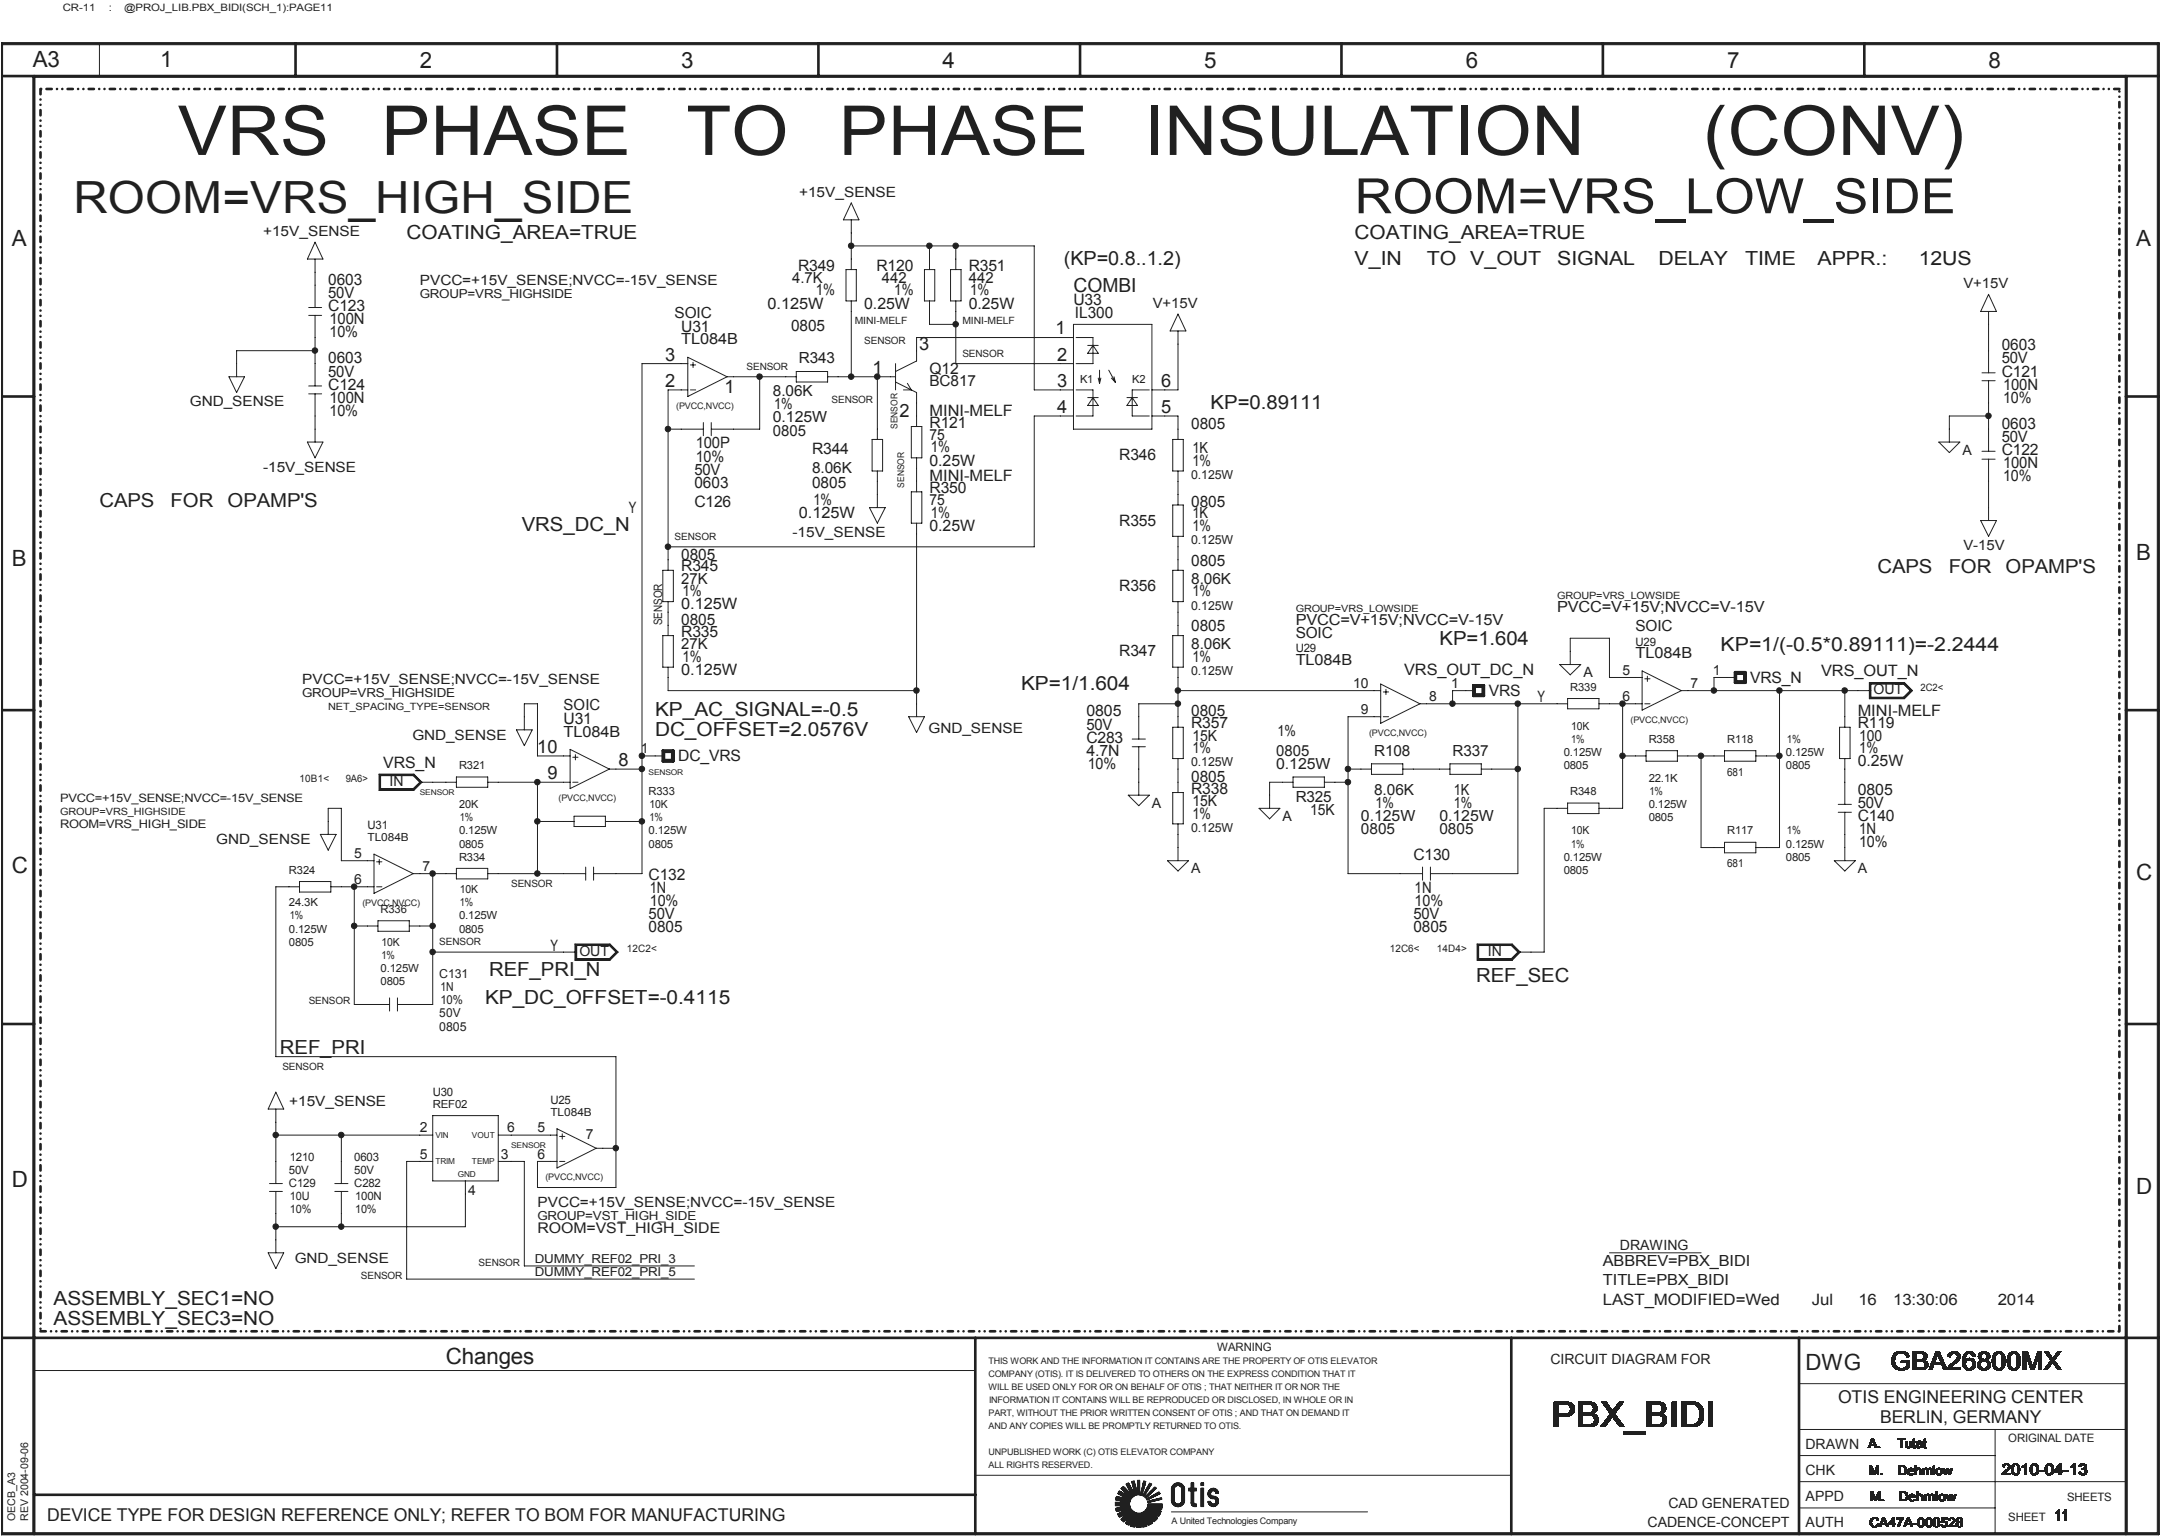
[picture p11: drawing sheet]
<svg xmlns="http://www.w3.org/2000/svg" width="297mm" height="210mm" viewBox="0 0 297 210" stroke-linecap="round" stroke-linejoin="round" font-family="sans-serif">
<g fill="none" stroke="#231f20" stroke-width=".36">
<path d="M.2 5.9h294.5v203.5h-294.5zM.2 10.4h294.5M4.7 10.4v199M40.3 5.9v4.5M76 5.9v4.5M111.7 5.9v4.5M147.4 5.9v4.5M183.1 5.9v4.5M218.8 5.9v4.5M254.5 5.9v4.5M290.2 10.4v199M.2 54.1h4.5"/>
<path d="M290.2 54.1h4.5M.2 96.9h4.5M201.1 93.5h1.5v1.5h-1.5zM201.2 93.6h1.3v1.3h-1.3zM201.2 93.7h1.3v1.2h-1.3zM201.3 94.8v-1.1h1.1v1.1M236.8 91.7h1.4v1.5h-1.4zM236.9 91.8h1.3v1.3h-1.3zM236.9 91.9h1.3v1.2h-1.3zM237 91.9h1.1v1.1h-1.1zM238.2 91.8h-1.3v1.3M290.2 96.9h4.5"/>
<path d="M90.5 102.5h1.4v1.4h-1.4zM90.6 103.8v-1.2h1.2v1.2M90.6 102.6v1.1h1.2v-1.1M91.9 102.5h-1.3v1.3h1.3M.2 139.8h4.5M290.2 139.8h4.5M.2 182.6h294.5M133.1 182.6v26.8M206.3 182.6v26.8M245.6 182.6v26.8M4.7 204h128.4"/>
</g>
<g fill="none" stroke="#231f20" stroke-width=".14">
<path d="M.4 6.1h294.1v203.1h-294.1zM13.6 5.9v4.5M43 33.1l1.1 2.3h-2.1zM43 35.4v6.6M115.5 36.8h1.4v4.3h-1.4zM116.2 33.6h25v19.6h5.3M116.2 27.7l1.1 2.3h-2.2zM116.2 30v6.8M126.2 36.8h1.4v4.3h-1.4zM126.9 33.6v3.2M129.8 36.8h1.4v4.3h-1.4zM130.5 33.6v3.2"/>
<path d="M31.3 51.4h2.1l-1.1 2.2zM42.1 43h1.8M42.1 42h1.8M42.1 53.8h1.8M42.1 52.7h1.8M43 43v9.7M43 53.8v6.5M43 47.9h-10.7v3.5M91.2 58.6h4.8M93.9 49.6h-6.3v69.6h-6.6M93.9 53.2h-2.7v24.6M93.9 48.8l5.3 2.6-5.3 2.7z"/>
<path d="M94.2 53.2h.8M94.2 49.8h.8M94.6 49.4v.8M96 57.7v1.8M97.1 57.7v1.8M99.2 51.4h9.5M103.7 51.4v7.2h-6.6M108.7 50.7h4.3v1.4h-4.3zM113 51.4h9.2M116.2 41.1v10.3M119 60h1.5v4.3h-1.5zM119.8 51.4v8.6"/>
<path d="M122.2 52.1l2.9 1.5v4.6M122.2 49.6v3.6M123.9 52.3l.5 .9h-1.1M124.4 58.2h1.4v4.3h-1.4zM126.9 41.1v3.2h3.6M130.5 41.1v8.5h16M146.5 46.1h-21.4v3.2l-2.9 1.4M146.5 44.3h10.7v14.3h-10.7zM146.5 56.8h-5.3v17.8h-50M146.9 46.1h2.3v3.5h-2.3M146.9 53.2h2.3v3.6h-2.3M148.5 47.1h1.4"/>
<path d="M148.5 54.3h1.4M149.2 47.1l.7 1.1h-1.4zM149.2 54.3l.7 1h-1.4zM149.9 51.6l.2 .7M150.1 50.5v1.8M150.3 51.6l-.2 .7M151.4 50.5l.8 1.7M151.7 51.6l.5 .6M152.1 51.4l.1 .8M153.8 54.3h1.5M154.6 54.3l.7 1h-1.5zM156.9 53.2h-2.3v3.6h2.3"/>
<path d="M157.2 56.8h3.6v3.2M160.1 60h1.4v4.3h-1.4zM160.8 45.2v8h-3.6M160.8 42.9l1.1 2.3h-2.2zM270.6 52h1.7M270.6 50.9h1.7M271.5 42.5v8.4M271.5 52v9.6M271.5 56.8h-5.4v3.5M271.5 40.2l1 2.3h-2.1zM42 60.3h2.1l-1.1 2.2zM90.5 77.8h1.4v4.3h-1.4z"/>
<path d="M118.7 69.3h2.1l-1 2.1zM119.8 64.3v5M124.4 67.1h1.4v4.3h-1.4zM125.1 62.5v4.6M125.1 71.4v26.4M160.1 68.9h1.4v4.3h-1.4zM160.1 77.8h1.4v4.3h-1.4zM160.8 64.3v4.6M160.8 73.2v4.6M264.7 60.3h2.8l-1.4 1.5zM270.4 71h2.1l-1 2.2zM270.6 62.7h1.7"/>
<path d="M270.6 61.6h1.7M271.5 62.7v8.3M70.5 99.6h2.2l-1.1 2.2zM71.6 99.6v-3.5h1.8v7.1h4.4M90.5 86.7h1.4v4.4h-1.4zM91.2 91.1v3.2h33.9M91.2 82.1v4.6M124 97.8h2.2l-1.1 2.2zM160.1 86.7h1.4v4.4h-1.4zM160.1 99.3h1.4v4.2h-1.4zM160.8 94.3h27.7M160.8 82.1v4.6"/>
<path d="M160.8 91.1v8.2M160.8 96.1h-5.3v4.8M188.5 97.8h-4.5v21.4h10.2M188.5 93.4l5.3 2.7-5.3 2.6zM188.8 97.8h.8M188.8 94.4h.8M189.2 94.1v.7M193.8 96.1h20.2M201.1 94.3h-2.8v1.8M207.2 96.1v23.1h-11.9M212.9 90.7h2.9l-1.5 1.4zM214 95.3h4.3v1.4h-4.3z"/>
<path d="M214.3 90.7v-3.6h5.4v5.4h4.5M218.3 96.1h5.9M221.5 96.1v14.2h-3.2M224.2 91.6l5.3 2.7-5.3 2.6zM224.5 96.1h.7M224.5 92.6h.7M224.9 92.3v.7M229.5 94.3h25.9M236.8 92.5h-2.8v1.8M242.9 94.3v21.4h-3.2M251.1 99.3h1.4v4.2h-1.4zM251.8 94.3v5"/>
<path d="M255.2 93.1h4.8l1.1 1.2-1.1 1.1h-4.8zM255.2 93.2h4.7l1.1 1.1-1.1 1h-4.7zM255.3 93.3h4.6l1 1-1 .9h-4.6zM255.4 93.4h4.4l.9 .9-.9 .9h-4.4zM43.7 113.9h2.2l-1.1 2.1zM44.8 113.9v-3.6h1.8v7.2h4.5M51.1 116.6l5.3 2.6-5.3 2.7zM51.4 117.6h.7M51.7 105.7h4.8l1.1 1.1-1.1 1.1h-4.8zM51.8 117.3v.7M51.8 105.7h4.7l1 1.1-1 1h-4.7zM51.9 105.8h4.5l1 1-1 .9h-4.5z"/>
<path d="M52 105.9h4.4l.9 .9-.9 .8h-4.4zM56.4 119.2h5.9M57.3 106.8h5M59.1 119.2v17.9h-4.8M62.3 118.5h4.3v1.5h-4.3zM62.3 106h4.3v1.4h-4.3zM66.6 119.2h13.4M66.6 106.8h11.2M73.4 112.1h5M73.4 106.8v12.4M77.8 102.3l5.4 2.7-5.4 2.6zM78.2 106.8h.7"/>
<path d="M78.2 103.3h.7M78.4 111.4h4.2v1.4h-4.2zM78.5 103v.7M80 118.3v1.8M81 118.3v1.8M82.6 112.1h5M83.2 105h4.4M87.6 103.2h2.9M154 108.5h2.9l-1.4 1.5zM154.6 101.9h1.7M154.6 100.9h1.7M155.5 101.9v6.6"/>
<path d="M159.4 117.5h2.8l-1.4 1.4zM160.1 108.2h1.4v4.2h-1.4zM160.8 103.5v4.7M160.8 112.4v5.1M171.9 110.3h2.8l-1.4 1.5zM176.5 106.8h-3.2v3.5M176.5 106h4.3v1.4h-4.3zM180.8 106.8h3.2M184 105h3.2M187.2 104.2h4.3v1.5h-4.3zM191.5 105h6.4M194.2 118.3v1.8"/>
<path d="M195.3 118.3v1.8M197.9 104.2h4.3v1.5h-4.3zM202.2 105h5M214 110.3h-3.2v19.6h-3.6M214 109.6h4.3v1.4h-4.3zM221.5 103.2h3.2M224.7 102.5h4.3v1.4h-4.3zM229 103.2h6.4M232.2 103.2v12.5h3.2M235.4 102.5h4.3v1.4h-4.3zM235.4 115h4.3v1.4h-4.3zM239.7 103.2h3.2"/>
<path d="M250.4 117.5h2.9l-1.5 1.4zM250.9 110.9h1.8M250.9 109.8h1.8M251.8 103.5v6.3M251.8 110.9v6.6M40.9 121h-3.2v23.2h46.4v17.9h-10.7v-3.6h2.6M40.9 120.3h4.3v1.4h-4.3zM45.2 121h5.9M48.4 126.4h3.2M48.4 121v16.1h4.8M51.4 121h.7M51.6 125.7h4.3v1.4h-4.3z"/>
<path d="M53.2 136.2v1.8M54.3 136.2v1.8M55.9 126.4h3.2M59.1 129.9h19.6M78.5 128.8h4.8l1.1 1.1-1.1 1.1h-4.8zM78.6 128.9h4.6l1.1 1-1.1 1.1h-4.6zM78.6 129h4.6l1 .9-1 1h-4.6zM78.7 129h4.5l.9 .9-.9 .9h-4.5zM201.6 128.8h4.8l1.1 1.1-1.1 1.1h-4.8zM201.7 128.9h4.7l1 1-1 1.1h-4.7zM201.8 129h4.6l.9 .9-.9 1h-4.6zM201.8 129h4.5l.9 .9-.9 .9h-4.5z"/>
<path d="M37.7 149.1l1 2.3h-2.1zM37.7 151.4v10.1M37.7 154.9h21.4M46.6 154.9v6.6M59.1 158.5h-3.6v16.1h39.3M59.1 152.3h8.9v8.9h-8.9zM68 158.5h3.6v14.3h23.2M68 154.9h8M76 154.1l5.4 2.6-5.4 2.7zM76.4 158.5h.7M76.4 155.1h.7M76.7 154.7v.8"/>
<path d="M81.4 156.7h2.7M36.6 171h2.1l-1 2.1zM36.8 162.6h1.8M36.8 161.5h1.8M37.7 162.6v8.4M45.7 162.6h1.8M45.7 161.5h1.8M46.6 162.6v4.8M63.5 161.2v6.2h-25.8M219.7 171h12.5M4.7 187h128.4M245.6 195.1h44.6"/>
<path d="M245.6 188.8h44.6M245.6 198.7h26.7M272.3 195.1v14.3M4.5 209.4v-198.8h285.9v198.8M133.1 201.3h73.2M152.2 205.5h2M152.2 205.1h2M152.2 205h2.1M152.2 205.5h2.1M152.2 205.2h2M152.2 205.3h2M152.2 205.4h2"/>
<path d="M152.3 204.7h2M152.3 204.6h2.1M152.3 204.5h1.4M152.3 206h2.1M152.3 205.9h2.1M152.3 204.4h.9M152.3 204.5h1.1M152.3 204.4h.8M152.3 206h2.2M152.3 206.1h1.1M152.3 204.5h1.2M152.3 206.1h.9"/>
<path d="M152.4 204.3l.6 .1M152.4 204.3h.3M152.4 206.2h.3M152.4 206.2h.7M152.4 206.2h.5M152.4 204.2h.1M152.4 205.8h1.9M152.5 204.7h1.8M152.5 203.8l1.5 .8-1.6-.4M152.6 203.8h.8M152.6 206.2h-.2l1.3-.2-1.2 .6h1.1M152.6 206.7h.8"/>
<path d="M152.6 205.8h1.7M152.6 206.7h.9M152.6 203.7h.6M152.6 203.8h.7M152.6 204.8h1.7M152.6 206.6h1M152.7 203.7h.5M152.7 203.6h.4M152.7 203.9h.8M152.7 206.9h.5M152.7 206.8h.5M152.7 206.9h.4"/>
<path d="M152.7 203.6h.3M152.7 206.6h1M152.7 203.6h.2M152.7 207h.3M152.8 203.5h.1M152.8 203.9h.8M152.8 207h.1M152.8 207.1h.1M152.8 207.1l1-.6-.8 .9h.7M152.8 204.8h1.5M152.8 204h.9M152.8 205.7h1.5"/>
<path d="M152.9 206.5h2.3M152.9 204h.8M153 204h.8M153 204.8h1.3M153 206.4h2M153 205.7h1.3M153 204.1h.9M153 206.4h1.9M153.1 207.4h.6M153.1 203.2h.6M153.1 207.3h.7M153.1 206.4h1.8"/>
<path d="M153.1 203.1h.5M153.1 203h.4M153.1 206.3h1.7M153.1 207.5h.5M153.1 203.3h.6M153.1 204.9h1.2M153.1 205.7h1.2M153.2 203h.3M153.2 204.2h.8M153.2 203.3h.6M153.2 203h.2M153.2 206.3h1.5"/>
<path d="M153.2 207.2h.8M153.2 207.5h.4M153.2 202.9h.2M153.2 204.2h.9M153.2 207.6h.3M153.2 207.1h.8M153.3 205.6h1M153.3 204.2h.8M153.3 202.9h.1M153.3 207.6h.2M153.3 203.4h.5M153.3 207.1h4.6"/>
<path d="M153.3 207.1h.7M153.3 203.4h.6M153.3 207.7h.1M153.3 206.2h1.4M153.3 204.9h1M153.4 203.4h.5M153.4 207.7h.1M153.4 204.2h1.3M153.4 207h4.4M153.4 205.6h.9M153.4 203.5h.6M153.4 204.3h1.3"/>
<path d="M153.4 206.8h-.8M153.4 207.7l.7-.6-.5 .8M153.4 206.2h1.2M153.4 206.9h4.4M153.4 203.6h.6M153.4 206.9h4.3M153.4 204.3h1.2M153.5 203.6h.6M153.5 206.9h4.2M153.5 204.9h.8M153.5 205.5h.8M153.5 206.8h4.2"/>
<path d="M153.5 206.1h1M153.6 203.6h.6M153.6 203.7h.6M153.6 204.4h1M153.6 206.1h.9M153.6 203.1h-.6l1.3 1.2-1.5-.8M153.6 203.7h.7M153.6 206.7h4.7M153.6 205h.7M153.7 204.4h.8M153.7 203.8h.6M153.7 205.5l-1.4 .4h2"/>
<path d="M153.7 207.9h.6M153.7 206.7h4.7M153.7 204.5h.8M153.7 206.6h4.7M153.7 207.8h.6M153.7 202.5l.9 1.6-1.2-1.2M153.7 202.5h.4M153.7 208h.5M153.7 202.6h.4M153.7 202.6h.5M153.8 203.9h.6M153.8 207.7h.6"/>
<path d="M153.8 202.7h.4M153.8 204.5h.7M153.8 202.5h.3M153.8 207.6h.7M153.8 208h.4M153.8 202.7h.5M153.8 207.5h3.4M153.8 208h.3M153.8 202.8h.5M153.8 204.5h.6M153.8 207.5h.7M153.9 203.9h.6"/>
<path d="M153.9 202.9h.4M153.9 202.8h.4M153.9 207.4h3.2M153.9 202.5h.2M153.9 208.1h.2M153.9 207.2l-.8 .1M153.9 204h2M154 203h.3M154 202.9h.3M154 204h1.9M154 207.4h3.1M154 207.3h3.1"/>
<path d="M154 202.4h.1M154 203h.4M154 208.1h.1M154 204h1.2M154 207.3h3M154 204.1h1M154 203.1h.5M154 203.1h.4M154.1 208.2l.5-.8-.3 .9M154.1 207.1h3.9M154.1 204.2h.8M154.1 203.2h.4"/>
<path d="M154.1 204.2h.7M154.1 203.3h.5M154.1 203.3h.4M154.2 204.2h.5M154.2 203.4h.4M154.2 203.3h.4M154.3 203.4h.3M154.3 203.5h.3M154.3 203.6h.4M154.3 203.5h.4M154.3 204.7h-2l1.5 .3M154.3 208.3h.6"/>
<path d="M154.4 208.2h.5M154.4 203.7h.4M154.4 207.7h-.7M154.4 208.3h.5M154.4 203.8h.4M154.4 208.1h.6M154.4 208h.6M154.5 203.8h.4M154.5 207.9h.5M154.5 208h.5M154.5 203.9h1.1M154.5 207.8h.6"/>
<path d="M154.5 207.9h.6M154.5 208.3h.4M154.5 207.7h1.9M154.5 207.7h2.8M154.5 202.2h.4M154.5 202.3h.4M154.6 202.5h.3M154.6 202.4h.3M154.6 207.6h2.6M154.6 207.5h2.6M154.6 202.6h.3M154.6 202.6l.3 .1"/>
<path d="M154.6 208.4h.3M154.6 202.7h.3M154.6 202.7h.4M154.7 202.9h.3M154.7 202.8h.3M154.7 203h.3M154.7 203h.4M154.7 203.1h.4M154.7 203.2h.4M154.8 208.4h.1M154.8 203.3h.3M154.8 203.2h.3"/>
<path d="M154.8 202.2h-.3l.4 1.8-.9-1.6M154.8 203.4h.3M154.8 203.5h.4M154.9 203.6h.3M154.9 203.5h.3M154.9 203.7h.3M154.9 203.8h.7M154.9 208.4l.2-.8v.9l.6-.1v-.7l.3 .7M155.1 208.2h.6M155.1 208.1h.6M155.1 208.4h.6M155.1 207.8h.6"/>
<path d="M155.1 207.9h.6M155.1 208h.6M155.1 207.8h1.3M155.1 208.3h.6M155.3 202.5h.3M155.3 202.4h.3M155.3 203.6h.3M155.3 203h.3M155.3 202v1.9l-.5-1.8M155.3 202.1h.3M155.3 203.1h.3M155.3 203.7h.3"/>
<path d="M155.3 202.2h.3M155.3 202.9h.3M155.3 203.5h.3M155.3 203.4h.3M155.3 203.3h.3M155.3 203.2h.3M155.3 202.3h.3M155.3 202.6h.3M155.3 202.7h.3M155.3 202.8h.3M155.3 202h.3v2M155.6 204h.3"/>
<path d="M155.7 203.9h.2M155.7 203.9h.3M155.7 203.8h.3M155.7 203.7h.3M155.8 203.6h.2M155.8 206.5h2.6M155.8 203.5h.2M155.8 203.4h.2M155.8 207.8h.6M155.8 207.9h.6M155.8 203.3h.3M155.8 208h.7"/>
<path d="M155.8 203.4h.3M155.9 208.1h.6M155.9 203.2h.2M155.9 208h.6M155.9 206.4h2.5M155.9 203h.3M155.9 208.2h.6M155.9 203.1h.3M156 202.9h.2M156 208.2h.5M156 208.3h.6M156 202.8h.2"/>
<path d="M156 206.4h2.4M156 208.4h.3M156 208.3h.5M156 208.3h.4M156 202.7h.3M156 202.5h.3M156 203.6h-.2M156 204.2h.2M156 208.4h.1M156 202.6h.3M156 204h.3M156 202.4h.3"/>
<path d="M156 202.4h.4M156.1 203.9h.2M156.1 204.2h.1M156.1 202.2h.3M156.1 206.3h2.4M156.1 202.3h.3M156.1 203.9h.3M156.2 202.1l-.5 1.9M156.2 203.1h-.3M156.2 203.8h.2M156.2 203.7h.3M156.3 203.6h.2"/>
<path d="M156.3 206.2h2.1M156.3 203.6h.3M156.3 204.3h.3M156.3 202.6l-.3 .1M156.3 206.2h2M156.3 203.5h.3M156.3 204.2h.3M156.3 206.2h1.9M156.4 204.2h.3M156.4 203.4h.2M156.4 203.4h.3M156.4 204.4h.1"/>
<path d="M156.4 206.1h1.7M156.4 206.1h1.8M156.4 207.7h-1.9M156.4 202.2l-.5 1.9M156.4 207.7h.8M156.4 203.3h.3M156.5 207.7h.8M156.5 203.3h.3M156.5 203.2h.3M156.5 206h2.1M156.5 207.8h.8M156.5 205.9h2.1"/>
<path d="M156.6 204.7h.1M156.6 203.6h-.3M156.6 204h.3M156.6 205.9h2M156.6 205.8h2M156.6 203h.3M156.6 203.1h.3M156.6 207.9h.7M156.6 204.5h.3M156.6 205.7h2M156.6 207.9h.6M156.7 205.5h1.9"/>
<path d="M156.7 205.6h1.9M156.7 202.9h.2M156.7 203.9h.2M156.7 202.9h.3M156.7 205h.3M156.7 208h.5M156.7 205h.4M156.7 204.9h.6M156.7 204.5h.3M156.7 205.7h1.9M156.7 205.5h2M156.7 204.5h.4"/>
<path d="M156.7 203.9h.3M156.7 208h.4M156.7 202.8h.3M156.7 205.3h2M156.7 205.4h2M156.7 203.9h.4M156.7 208.1h.3M156.8 208.2h.1M156.8 204.4h.4M156.8 203.8h.3M156.8 208.1h.1M156.8 202.7h.3"/>
<path d="M156.8 204.1h-.3M156.8 208.2l-.4-.6 .2 .7M156.8 204.9h.7M156.9 203.1h-.4M156.9 203.8h.3M156.9 204.4h.3M156.9 202.6h.3M156.9 202.5h.3l-1.1 1.7M156.9 203.7h.3M156.9 202.5h.2M156.9 202.5h.1M156.9 202.4l-.9 1.7h.2"/>
<path d="M156.9 203.6h.4M156.9 204.8h.8M157 204.3h.5M157.1 203.6h.3M157.1 204.8h.7M157.1 203.5h.3M157.1 204.2h.4M157.1 207.3h.9M157.1 203.5h.4M157.1 207.3h.8M157.2 204.2h.4M157.2 203.4h.3"/>
<path d="M157.2 207.4h.7M157.2 204.2h.5M157.2 207.4h.6M157.2 204.8h.8M157.2 203.4h.4M157.3 204.2h.4M157.3 203.3h.3M157.3 203.3h.4M157.3 207.5h.5M157.3 203.6h-.3M157.3 204.7h.8M157.4 204.3l-.5 .1"/>
<path d="M157.4 203.2h.3M157.4 207.5h.3M157.4 207.6h.3M157.4 203.2h.4M157.5 203.1h.3l-1.4 1.4M157.5 207.6h.1M157.5 204h.5M157.5 204.7h.8M157.5 207.7h.1M157.5 203.1h.3M157.5 204h.6M157.5 203h.3"/>
<path d="M157.5 207.7l-.5-.5 .3 .6h-.7M157.6 203h.1M157.6 204h.5M157.6 204.7h.8M157.7 203.9h.5M157.7 202.9l-1.4 1.4h.3M157.7 203.9h.6M157.8 204.6h.8l-1.9 .5h.2M157.8 203.9h.6l-1.8 .8M157.8 203.8h.6M157.8 206.8h.4M157.9 204.1h-.6"/>
<path d="M157.9 203.8h.4M157.9 206l.6 .3h-2.3M158 203.8h.3M158 206.9h.2M158 207.2l-4 .1M158 203.7h.3M158 204.5h.6M158.1 206.9h.1M158.1 203.7h.2M158.1 203.6h.1M158.2 206.9l-.7-.2 .5 .5h-4M158.2 204.5h.4"/>
<path d="M158.2 203.6l-1.7 1h.4M158.3 206.8h-4.7M158.3 204.5h.3M158.4 204.4h.2M158.4 206.5h-5.7M158.6 206h-2.2M158.6 204.4l-1.9 .5h.7M159.9 203.3h.4v1.4h-.4M159.9 206.3h26.8M159.9 203.2h.4M159.9 203.3h.4M159.9 204.8h.4"/>
<path d="M159.9 203.1v1.8M159.9 204.9l.2 .3M159.9 203.3v1.4M159.9 205h.5M159.9 203h.5M159.9 203.1h.4M159.9 204.9h.4M160 203h.4M160 202.9h.1M160 203.3v1.4M160 202.9l-.1 .2M160 202.9h.4"/>
<path d="M160 205.1h.4M160 205.1h.5M160.1 202.8l-.1 .1M160.1 203.3v1.4M160.1 205.2v.1M160.1 202.8h.5M160.1 205.2h.5M160.1 205.3h.1M160.1 202.7h1.4M160.1 205.3h1.4M160.2 202.7l-.1 .1M160.2 202.7h1.3"/>
<path d="M160.2 203.3v1.4M160.2 202.7h1.2M160.2 205.4h1.2M160.3 202.6h-.1M160.3 202.6h1M160.3 205.4h1M160.3 203.1h-.4M160.3 202.5h1M160.3 205.5h1M160.4 202.5h.8M160.4 205.5h.8M160.4 205.5v.1"/>
<path d="M160.5 202.9h-.5M160.5 205.6h.6M160.6 202.5h.4M160.6 205.6h.4M160.7 202.4h-.1M161 202.4h.1M161 202.8h.6M161 205.2h.6M161.1 202.9h.5M161.1 205.1h.5M161.2 205.1h.4M161.2 205.5v.1"/>
<path d="M161.2 202.9h.4M161.2 203h.5h-.4M161.3 203h.4M161.3 205h.4M161.3 203.1h.4M161.3 204.9h.4M161.3 202.6h.1M161.3 203.2h.4M161.3 203.3h.4M161.3 204.8h.4M161.4 205.4h-.1M161.4 203.3v1.4"/>
<path d="M161.4 202.6v.1M161.4 205.4h.1M161.5 203.3v1.4M161.5 202.7h.1M161.5 202.7l.1 .1M161.6 202.8v.1M161.6 203.3v1.4M161.6 205.2h.1M161.6 205.2l-.2 .2h-1.2l.1 .1 1-.1M161.6 202.9h.1M161.6 205.1v.1M161.6 202.9l.1 .2"/>
<path d="M161.7 203.1v1.8M161.7 204.9l-.1 .2M161.7 205h-.4M161.7 203.3h-.4v1.4h.4M162.2 203.1h1.1M162.2 203.4h1.1M162.2 203.5h1.1M162.2 203.3h1.1M162.2 203.2h1.1M162.6 202.4v2.7h.4v-2.7M162.6 205.1h.4M162.6 205.2h.4"/>
<path d="M162.6 205.3h.7M162.7 202.4v2.7M162.7 205.4h.6M162.7 205.5h.6M162.8 205.5h.5M162.8 202.4v2.7M162.9 205.6h.4M162.9 202.4v2.7M163 205.6h.3M163.9 202.4v.3M163.9 203.1v2.5M164 202.4v.3"/>
<path d="M164 203.1v2.5M164.1 202.4v.3M164.1 203.1v2.5M164.2 202.4v.3M164.2 203.1v2.5M164.3 202.4v.3M164.3 203.1v2.5M164.9 203.7h.4M164.9 205.1h.4M164.9 203.9h.4M164.9 204h.4M164.9 203.8h.4"/>
<path d="M164.9 205h.4M164.9 204.9h.4M164.9 204.1h.5M164.9 203.6h.4M164.9 204.2h.5M164.9 205.1h.5M165 203.6h.4M165 204.2h.9M165 203.5h.4M165 204.2h.7M165 205.2h.4M165 203.4h1.2"/>
<path d="M165 203.5h1.2M165 204.2h1M165 205.3h1.2M165.1 203.4h1.1M165.1 204.3h.9M165.1 204.3l1 .1M165.1 205.4h1.1M165.1 203.3h1M165.1 205.4h1M165.2 204.4h1M165.2 203.3h.9M165.2 205.4h.9"/>
<path d="M165.2 205.5h.8M165.2 203.3h.8M165.2 203.2h.8M165.3 204.5h.9M165.3 205.5h.7M165.3 203.2h.7M165.4 204.5h.8M165.4 203.1h.4M165.4 203.6h-.5M165.4 205.6h.5M165.4 204.5h.9M165.6 205.6h.1"/>
<path d="M165.8 203.5h.5M165.8 204.6h.5M165.8 205.2h.5M165.8 203.6h.5M165.9 203.6h.4M165.9 205.1h.4M165.9 204.7h.4M166 203.7h.3M166 203.6h.3M166 204.7h.3M166 203.8h.3M166 205h.3"/>
<path d="M166 204.8h.3M166 204.9h.3M166.3 205.1h-.3M245.6 202.2h44.6M245.6 205.8h26.7"/>
</g>
<path d="M5.5 12.1v169.6M289.3 12.1h-283.8M5.5 181.7h283.8M289.3 181.7v-169.6" fill="none" stroke="#231f20" stroke-width=".36" stroke-dasharray=".7 .7 0 .7 0 .7"/>
<circle cx="37.6" cy="167.4" r=".38" fill="#231f20"/>
<circle cx="37.6" cy="167.4" r=".38" fill="none" stroke="#231f20" stroke-width=".14"/>
<circle cx="37.6" cy="154.9" r=".38" fill="#231f20"/>
<circle cx="37.6" cy="154.9" r=".38" fill="none" stroke="#231f20" stroke-width=".14"/>
<circle cx="43" cy="47.8" r=".38" fill="#231f20"/>
<circle cx="43" cy="47.8" r=".38" fill="none" stroke="#231f20" stroke-width=".14"/>
<circle cx="91.2" cy="74.6" r=".38" fill="#231f20"/>
<circle cx="91.2" cy="74.6" r=".38" fill="none" stroke="#231f20" stroke-width=".14"/>
<circle cx="125.1" cy="94.2" r=".38" fill="#231f20"/>
<circle cx="125.1" cy="94.2" r=".38" fill="none" stroke="#231f20" stroke-width=".14"/>
<circle cx="91.2" cy="58.6" r=".38" fill="#231f20"/>
<circle cx="91.2" cy="58.6" r=".38" fill="none" stroke="#231f20" stroke-width=".14"/>
<circle cx="103.7" cy="51.4" r=".38" fill="#231f20"/>
<circle cx="103.7" cy="51.4" r=".38" fill="none" stroke="#231f20" stroke-width=".14"/>
<circle cx="119.7" cy="51.4" r=".38" fill="#231f20"/>
<circle cx="119.7" cy="51.4" r=".38" fill="none" stroke="#231f20" stroke-width=".14"/>
<circle cx="116.2" cy="51.4" r=".38" fill="#231f20"/>
<circle cx="116.2" cy="51.4" r=".38" fill="none" stroke="#231f20" stroke-width=".14"/>
<circle cx="116.2" cy="33.5" r=".38" fill="#231f20"/>
<circle cx="116.2" cy="33.5" r=".38" fill="none" stroke="#231f20" stroke-width=".14"/>
<circle cx="130.5" cy="44.3" r=".38" fill="#231f20"/>
<circle cx="130.5" cy="44.3" r=".38" fill="none" stroke="#231f20" stroke-width=".14"/>
<circle cx="126.9" cy="33.5" r=".38" fill="#231f20"/>
<circle cx="126.9" cy="33.5" r=".38" fill="none" stroke="#231f20" stroke-width=".14"/>
<circle cx="130.5" cy="33.5" r=".38" fill="#231f20"/>
<circle cx="130.5" cy="33.5" r=".38" fill="none" stroke="#231f20" stroke-width=".14"/>
<circle cx="46.6" cy="167.4" r=".38" fill="#231f20"/>
<circle cx="46.6" cy="167.4" r=".38" fill="none" stroke="#231f20" stroke-width=".14"/>
<circle cx="46.6" cy="154.9" r=".38" fill="#231f20"/>
<circle cx="46.6" cy="154.9" r=".38" fill="none" stroke="#231f20" stroke-width=".14"/>
<circle cx="84.1" cy="156.7" r=".38" fill="#231f20"/>
<circle cx="84.1" cy="156.7" r=".38" fill="none" stroke="#231f20" stroke-width=".14"/>
<circle cx="48.3" cy="126.4" r=".38" fill="#231f20"/>
<circle cx="48.3" cy="126.4" r=".38" fill="none" stroke="#231f20" stroke-width=".14"/>
<circle cx="48.3" cy="121" r=".38" fill="#231f20"/>
<circle cx="48.3" cy="121" r=".38" fill="none" stroke="#231f20" stroke-width=".14"/>
<circle cx="59.1" cy="129.9" r=".38" fill="#231f20"/>
<circle cx="59.1" cy="129.9" r=".38" fill="none" stroke="#231f20" stroke-width=".14"/>
<circle cx="59.1" cy="126.4" r=".38" fill="#231f20"/>
<circle cx="59.1" cy="126.4" r=".38" fill="none" stroke="#231f20" stroke-width=".14"/>
<circle cx="59.1" cy="119.2" r=".38" fill="#231f20"/>
<circle cx="59.1" cy="119.2" r=".38" fill="none" stroke="#231f20" stroke-width=".14"/>
<circle cx="73.4" cy="119.2" r=".38" fill="#231f20"/>
<circle cx="73.4" cy="119.2" r=".38" fill="none" stroke="#231f20" stroke-width=".14"/>
<circle cx="73.4" cy="112.1" r=".38" fill="#231f20"/>
<circle cx="73.4" cy="112.1" r=".38" fill="none" stroke="#231f20" stroke-width=".14"/>
<circle cx="73.4" cy="106.7" r=".38" fill="#231f20"/>
<circle cx="73.4" cy="106.7" r=".38" fill="none" stroke="#231f20" stroke-width=".14"/>
<circle cx="87.6" cy="112.1" r=".38" fill="#231f20"/>
<circle cx="87.6" cy="112.1" r=".38" fill="none" stroke="#231f20" stroke-width=".14"/>
<circle cx="87.6" cy="104.9" r=".38" fill="#231f20"/>
<circle cx="87.6" cy="104.9" r=".38" fill="none" stroke="#231f20" stroke-width=".14"/>
<circle cx="87.6" cy="103.2" r=".38" fill="#231f20"/>
<circle cx="87.6" cy="103.2" r=".38" fill="none" stroke="#231f20" stroke-width=".14"/>
<circle cx="271.4" cy="56.8" r=".38" fill="#231f20"/>
<circle cx="271.4" cy="56.8" r=".38" fill="none" stroke="#231f20" stroke-width=".14"/>
<circle cx="251.8" cy="94.2" r=".38" fill="#231f20"/>
<circle cx="251.8" cy="94.2" r=".38" fill="none" stroke="#231f20" stroke-width=".14"/>
<circle cx="242.9" cy="94.2" r=".38" fill="#231f20"/>
<circle cx="242.9" cy="94.2" r=".38" fill="none" stroke="#231f20" stroke-width=".14"/>
<circle cx="234" cy="94.2" r=".38" fill="#231f20"/>
<circle cx="234" cy="94.2" r=".38" fill="none" stroke="#231f20" stroke-width=".14"/>
<circle cx="221.5" cy="96" r=".38" fill="#231f20"/>
<circle cx="221.5" cy="96" r=".38" fill="none" stroke="#231f20" stroke-width=".14"/>
<circle cx="242.9" cy="103.2" r=".38" fill="#231f20"/>
<circle cx="242.9" cy="103.2" r=".38" fill="none" stroke="#231f20" stroke-width=".14"/>
<circle cx="232.2" cy="103.2" r=".38" fill="#231f20"/>
<circle cx="232.2" cy="103.2" r=".38" fill="none" stroke="#231f20" stroke-width=".14"/>
<circle cx="221.5" cy="103.2" r=".38" fill="#231f20"/>
<circle cx="221.5" cy="103.2" r=".38" fill="none" stroke="#231f20" stroke-width=".14"/>
<circle cx="207.2" cy="96" r=".38" fill="#231f20"/>
<circle cx="207.2" cy="96" r=".38" fill="none" stroke="#231f20" stroke-width=".14"/>
<circle cx="198.3" cy="96" r=".38" fill="#231f20"/>
<circle cx="198.3" cy="96" r=".38" fill="none" stroke="#231f20" stroke-width=".14"/>
<circle cx="207.2" cy="104.9" r=".38" fill="#231f20"/>
<circle cx="207.2" cy="104.9" r=".38" fill="none" stroke="#231f20" stroke-width=".14"/>
<circle cx="184" cy="104.9" r=".38" fill="#231f20"/>
<circle cx="184" cy="104.9" r=".38" fill="none" stroke="#231f20" stroke-width=".14"/>
<circle cx="184" cy="106.7" r=".38" fill="#231f20"/>
<circle cx="184" cy="106.7" r=".38" fill="none" stroke="#231f20" stroke-width=".14"/>
<circle cx="160.8" cy="96" r=".38" fill="#231f20"/>
<circle cx="160.8" cy="96" r=".38" fill="none" stroke="#231f20" stroke-width=".14"/>
<circle cx="160.8" cy="94.2" r=".38" fill="#231f20"/>
<circle cx="160.8" cy="94.2" r=".38" fill="none" stroke="#231f20" stroke-width=".14"/>
<g font-size="9.4" fill="#231f20">
<text x="24.3" y="21.1">VRS</text>
<text x="52" y="21.1">PHASE</text>
<text x="93.7" y="21.1">TO</text>
<text x="114.5" y="21.1">PHASE</text>
<text x="156.1" y="21.1">INSULATION</text>
<text x="232.5" y="21.1">(CONV)</text>
</g>
<text font-size="6.6" fill="#231f20" x="184.9" y="29.1">ROOM=VRS_LOW_SIDE</text>
<text font-size="6.1" fill="#231f20" x="10" y="29.1">ROOM=VRS_HIGH_SIDE</text>
<text font-size="4.8" fill="#231f20" x="211.8" y="194.7">PBX_BIDI</text>
<text font-size="3.5" fill="#231f20" x="258.1" y="187">GBA26800MX</text>
<g font-size="3.1" fill="#231f20">
<text x="4.5" y="9.1">A3</text>
<text x="21.9" y="9.1">1</text>
<text x="57.3" y="9.3">2</text>
<text x="93" y="9.3">3</text>
<text x="128.7" y="9.3">4</text>
<text x="164.4" y="9.3">5</text>
<text x="200.1" y="9.3">6</text>
<text x="235.8" y="9.3">7</text>
<text x="271.5" y="9.3">8</text>
<text x="1.6" y="33.5">A</text>
<text x="291.6" y="33.5">A</text>
<text x="1.6" y="77.3">B</text>
<text x="291.6" y="76.4">B</text>
<text x="1.6" y="119.2">C</text>
<text x="291.6" y="120.1">C</text>
<text x="1.6" y="162">D</text>
<text x="291.6" y="162.9">D</text>
<text x="60.9" y="186.1">Changes</text>
<text x="246.5" y="187">DWG</text>
</g>
<g font-size="2.7" fill="#231f20">
<text x="55.5" y="32.7">COATING_AREA=TRUE</text>
<text x="184.9" y="32.7">COATING_AREA=TRUE</text>
<text x="145.2" y="36.2">(KP=0.8..1.2)</text>
<text x="146.5" y="39.8">COMBI</text>
<text x="184.9" y="36.2">V_IN</text>
<text x="194.8" y="36.2">TO</text>
<text x="200.7" y="36.2">V_OUT</text>
<text x="212.6" y="36.2">SIGNAL</text>
<text x="226.4" y="36.2">DELAY</text>
<text x="238.2" y="36.2">TIME</text>
<text x="248.1" y="36.2">APPR.:</text>
<text x="261.9" y="36.2">12US</text>
<text x="165.3" y="55.8">KP=0.89111</text>
<text x="71.2" y="72.4">VRS_DC_N</text>
<text x="196.5" y="88">KP=1.604</text>
<text x="234.9" y="88.9">KP=1/(-0.5*0.89111)=-2.2444</text>
<text x="139.4" y="94.2">KP=1/1.604</text>
<text x="89.4" y="97.8">KP_AC_SIGNAL=-0.5</text>
<text x="89.4" y="100.5">DC_OFFSET=2.0576V</text>
<text x="66.2" y="137.1">KP_DC_OFFSET=-0.4115</text>
<text x="66.8" y="133.1">REF_PRI_N</text>
<text x="201.5" y="134">REF_SEC</text>
<text x="38.2" y="143.9">REF_PRI</text>
<text x="7.3" y="178.1">ASSEMBLY_SEC1=NO</text>
<text x="7.3" y="180.8">ASSEMBLY_SEC3=NO</text>
</g>
<g font-size="2.6" fill="#231f20">
<text x="13.6" y="69.2">CAPS</text>
<text x="23.3" y="69.2">FOR</text>
<text x="31.1" y="69.2">OPAMP'S</text>
<text x="256.3" y="78.2">CAPS</text>
<text x="266" y="78.2">FOR</text>
<text x="273.8" y="78.2">OPAMP'S</text>
</g>
<g font-size="2.5" fill="#231f20">
<text x="125.5" y="47.8">3</text>
<text x="144.1" y="45.6">1</text>
<text x="90.8" y="49.2">3</text>
<text x="90.8" y="52.8">2</text>
<text x="98.9" y="53.7">1</text>
<text x="119.1" y="51">1</text>
<text x="144.3" y="49.2">2</text>
<text x="144.3" y="52.8">3</text>
<text x="158.5" y="52.8">6</text>
<text x="122.8" y="56.9">2</text>
<text x="144.3" y="56.4">4</text>
<text x="158.5" y="56.4">5</text>
<text x="73.3" y="102.8">10</text>
<text x="74.7" y="106.3">9</text>
<text x="84.4" y="104.5">8</text>
</g>
<g font-size="2.4" fill="#231f20">
<text x="250.9" y="191.5">OTIS ENGINEERING CENTER</text>
<text x="256.6" y="194.2">BERLIN, GERMANY</text>
<text x="6.4" y="207.5">DEVICE TYPE FOR DESIGN REFERENCE ONLY; REFER TO BOM FOR MANUFACTURING</text>
</g>
<g font-size="2.2" fill="#231f20">
<text x="273.2" y="201.3">2010-04-13</text>
<text x="280.5" y="207.5">11</text>
</g>
<g font-size="2.1" fill="#231f20">
<text x="44.8" y="40.7">50V</text>
<text x="44.8" y="38.9">0603</text>
<text x="108.1" y="38.6">4.7K</text>
<text x="108.9" y="36.9">R349</text>
<text x="111.4" y="40.3">1%</text>
<text x="119.6" y="36.9">R120</text>
<text x="120.4" y="38.6">442</text>
<text x="122.1" y="40.3">1%</text>
<text x="132.2" y="36.9">R351</text>
<text x="132.2" y="38.6">442</text>
<text x="132.4" y="40.3">1%</text>
<text x="146.5" y="41.6">U33</text>
<text x="44.8" y="42.5">C123</text>
<text x="45" y="46">10%</text>
<text x="45" y="44.2">100N</text>
<text x="92.1" y="43.4">SOIC</text>
<text x="93" y="45.3">U31</text>
<text x="93" y="47">TL084B</text>
<text x="104.8" y="42.1">0.125W</text>
<text x="108" y="45.1">0805</text>
<text x="118" y="42.1">0.25W</text>
<text x="132.2" y="42.1">0.25W</text>
<text x="146.7" y="43.4">IL300</text>
<text x="273.2" y="47.8">0603</text>
<text x="44.8" y="53.2">C124</text>
<text x="44.8" y="51.4">50V</text>
<text x="44.8" y="49.6">0603</text>
<text x="109.1" y="49.6">R343</text>
<text x="126.9" y="51">Q12</text>
<text x="126.9" y="52.7">BC817</text>
<text x="273.2" y="51.4">C121</text>
<text x="273.2" y="49.6">50V</text>
<text x="273.4" y="53.2">100N</text>
<text x="45" y="56.7">10%</text>
<text x="45" y="55">100N</text>
<text x="105.5" y="57.6">0.125W</text>
<text x="105.5" y="54.1">8.06K</text>
<text x="105.5" y="59.4">0805</text>
<text x="105.7" y="55.8">1%</text>
<text x="126.9" y="58.4">R121</text>
<text x="126.9" y="56.7">MINI-MELF</text>
<text x="162.6" y="58.5">0805</text>
<text x="273.2" y="58.5">0603</text>
<text x="273.4" y="55">10%</text>
<text x="94.8" y="64.8">50V</text>
<text x="95" y="61.2">100P</text>
<text x="95" y="63">10%</text>
<text x="110.9" y="64.5">8.06K</text>
<text x="110.9" y="61.9">R344</text>
<text x="126.9" y="65.7">MINI-MELF</text>
<text x="126.9" y="60">75</text>
<text x="126.9" y="63.5">0.25W</text>
<text x="127.1" y="61.7">1%</text>
<text x="152.8" y="62.8">R346</text>
<text x="162.8" y="63.5">1%</text>
<text x="162.8" y="61.8">1K</text>
<text x="273.2" y="62.1">C122</text>
<text x="273.2" y="60.3">50V</text>
<text x="273.4" y="65.7">10%</text>
<text x="273.4" y="63.9">100N</text>
<text x="85.8" y="70">Y</text>
<text x="94.8" y="66.6">0603</text>
<text x="94.8" y="69.2">C126</text>
<text x="109.1" y="70.7">0.125W</text>
<text x="110.9" y="66.6">0805</text>
<text x="111" y="68.9">1%</text>
<text x="126.9" y="67.3">R350</text>
<text x="126.9" y="68.9">75</text>
<text x="127.1" y="70.7">1%</text>
<text x="152.8" y="71.7">R355</text>
<text x="162.6" y="69.2">0805</text>
<text x="162.8" y="70.7">1K</text>
<text x="93" y="78">R345</text>
<text x="93" y="76.4">0805</text>
<text x="126.9" y="72.4">0.25W</text>
<text x="162.6" y="77.3">0805</text>
<text x="162.8" y="72.4">1%</text>
<text x="93" y="83.2">0.125W</text>
<text x="93" y="79.7">27K</text>
<text x="93.2" y="81.4">1%</text>
<text x="152.8" y="80.6">R356</text>
<text x="162.6" y="79.7">8.06K</text>
<text x="162.8" y="81.4">1%</text>
<text x="212.6" y="83.5">PVCC=V+15V;NVCC=V-15V</text>
<text x="93" y="86.9">R335</text>
<text x="93" y="85.3">0805</text>
<text x="93" y="88.6">27K</text>
<text x="152.8" y="89.6">R347</text>
<text x="162.6" y="86.2">0805</text>
<text x="162.6" y="88.6">8.06K</text>
<text x="176.9" y="87.1">SOIC</text>
<text x="176.9" y="85.3">PVCC=V+15V;NVCC=V-15V</text>
<text x="223.3" y="89.8">TL084B</text>
<text x="223.3" y="86.2">SOIC</text>
<text x="93" y="92.1">0.125W</text>
<text x="93.2" y="90.3">1%</text>
<text x="162.8" y="90.3">1%</text>
<text x="176.9" y="90.7">TL084B</text>
<text x="191.7" y="92.1">VRS_OUT_DC_N</text>
<text x="203.2" y="94.9">VRS</text>
<text x="209.9" y="95.8">Y</text>
<text x="238.9" y="93.1">VRS_N</text>
<text x="248.6" y="92.3">VRS_OUT_N</text>
<text x="76.9" y="98.9">U31</text>
<text x="76.9" y="100.5">TL084B</text>
<text x="76.9" y="96.9">SOIC</text>
<text x="148.3" y="101.4">C283</text>
<text x="148.3" y="99.6">50V</text>
<text x="148.3" y="97.8">0805</text>
<text x="162.6" y="99.4">R357</text>
<text x="162.6" y="97.8">0805</text>
<text x="162.8" y="101.1">15K</text>
<text x="174.4" y="100.5">1%</text>
<text x="253.6" y="99.4">R119</text>
<text x="253.6" y="97.8">MINI-MELF</text>
<text x="253.8" y="101.1">100</text>
<text x="52.3" y="104.8">VRS_N</text>
<text x="92.6" y="103.9">DC_VRS</text>
<text x="148.3" y="103.1">4.7N</text>
<text x="148.5" y="104.9">10%</text>
<text x="162.6" y="106.7">0805</text>
<text x="162.8" y="102.8">1%</text>
<text x="174.2" y="104.9">0.125W</text>
<text x="174.2" y="103.1">0805</text>
<text x="187.6" y="103.1">R108</text>
<text x="198.3" y="103.1">R337</text>
<text x="253.6" y="104.6">0.25W</text>
<text x="253.8" y="102.8">1%</text>
<text x="162.6" y="108.3">R338</text>
<text x="162.8" y="111.7">1%</text>
<text x="162.8" y="110">15K</text>
<text x="176.9" y="109.4">R325</text>
<text x="178.8" y="111.2">15K</text>
<text x="185.8" y="113.8">0805</text>
<text x="185.8" y="112.1">0.125W</text>
<text x="187.6" y="108.5">8.06K</text>
<text x="187.8" y="110.3">1%</text>
<text x="196.5" y="113.8">0805</text>
<text x="196.5" y="112.1">0.125W</text>
<text x="198.5" y="110.3">1%</text>
<text x="198.5" y="108.5">1K</text>
<text x="253.6" y="112.1">C140</text>
<text x="253.6" y="108.5">0805</text>
<text x="253.6" y="110.3">50V</text>
<text x="253.8" y="113.8">1N</text>
<text x="192.9" y="117.4">C130</text>
<text x="253.8" y="115.6">10%</text>
<text x="88.5" y="125.5">50V</text>
<text x="88.5" y="120.1">C132</text>
<text x="88.7" y="123.7">10%</text>
<text x="88.7" y="121.9">1N</text>
<text x="192.9" y="125.5">50V</text>
<text x="193.1" y="121.9">1N</text>
<text x="193.1" y="123.7">10%</text>
<text x="75.1" y="129.7">Y</text>
<text x="88.5" y="127.2">0805</text>
<text x="192.9" y="127.2">0805</text>
<text x="218.8" y="172.7">ABBREV=PBX_BIDI</text>
<text x="218.8" y="178.1">LAST_MODIFIED=Wed</text>
<text x="218.8" y="175.4">TITLE=PBX_BIDI</text>
<text x="247.3" y="178.1">Jul</text>
<text x="253.7" y="178.1">16</text>
<text x="258.4" y="178.1">13:30:06</text>
<text x="272.7" y="178.1">2014</text>
</g>
<text font-size="2" fill="#231f20" x="73.4" y="168.3">ROOM=VST_HIGH_SIDE</text>
<g font-size="1.9" fill="#231f20">
<text x="109.1" y="26.9">+15V_SENSE</text>
<text x="35.9" y="32.2">+15V_SENSE</text>
<text x="57.3" y="38.9">PVCC=+15V_SENSE;NVCC=-15V_SENSE</text>
<text x="268" y="39.4">V+15V</text>
<text x="157.4" y="42">V+15V</text>
<text x="25.9" y="55.5">GND_SENSE</text>
<text x="35.9" y="64.4">-15V_SENSE</text>
<text x="267.9" y="62.1">A</text>
<text x="108.2" y="73.3">-15V_SENSE</text>
<text x="268" y="75.1">V-15V</text>
<text x="41.2" y="93.3">PVCC=+15V_SENSE;NVCC=-15V_SENSE</text>
<text x="184.7" y="93.9">10</text>
<text x="195.1" y="95.7">8</text>
<text x="198.1" y="93.9">1</text>
<text x="216.1" y="92.4">A</text>
<text x="221.5" y="92.1">5</text>
<text x="221.5" y="95.7">6</text>
<text x="230.8" y="93.9">7</text>
<text x="233.8" y="92.1">1</text>
<text x="255.7" y="94.8">OUT</text>
<text x="56.3" y="101">GND_SENSE</text>
<text x="126.8" y="100.1">GND_SENSE</text>
<text x="185.8" y="97.5">9</text>
<text x="53.2" y="107.2">IN</text>
<text x="87.5" y="102.8">1</text>
<text x="157.2" y="110.3">A</text>
<text x="175.1" y="112.1">A</text>
<text x="29.5" y="115.3">GND_SENSE</text>
<text x="48.4" y="117.1">5</text>
<text x="57.7" y="118.9">7</text>
<text x="162.6" y="119.2">A</text>
<text x="253.6" y="119.2">A</text>
<text x="48.4" y="120.7">6</text>
<text x="79.1" y="130.4">OUT</text>
<text x="203.1" y="130.4">IN</text>
<text x="39.5" y="150.9">+15V_SENSE</text>
<text x="57.3" y="154.6">2</text>
<text x="69.2" y="154.6">6</text>
<text x="73.4" y="154.6">5</text>
<text x="80" y="155.5">7</text>
<text x="57.3" y="158.1">5</text>
<text x="68.4" y="158.1">3</text>
<text x="73.4" y="158.1">6</text>
<text x="63.9" y="163.1">4</text>
<text x="73.4" y="164.7">PVCC=+15V_SENSE;NVCC=-15V_SENSE</text>
<text x="40.2" y="172.4">GND_SENSE</text>
<text x="221.1" y="170.6">DRAWING</text>
<text x="211.7" y="186.1">CIRCUIT DIAGRAM FOR</text>
<text x="246.5" y="197.7">DRAWN</text>
<text x="246.5" y="201.3">CHK</text>
<text x="224.9" y="208.4">CADENCE-CONCEPT</text>
<text x="227.7" y="205.8">CAD GENERATED</text>
<text x="246.5" y="208.4">AUTH</text>
<text x="246.5" y="204.9">APPD</text>
</g>
<g font-size="1.8" fill="#231f20">
<text x="255.1" y="197.7">A.</text>
<text x="259" y="197.7">Tutat</text>
<text x="255.1" y="201.3">M.</text>
<text x="259.1" y="201.3">Dehmlow</text>
<text x="255.2" y="208.4">CA47A-000528</text>
<text x="255.2" y="204.8">M.</text>
<text x="259.2" y="204.8">Dehmlow</text>
</g>
<g font-size="1.7" fill="#231f20">
<text x="57.3" y="40.7">GROUP=VRS_HIGHSIDE</text>
<text x="162.6" y="65.3">0.125W</text>
<text x="162.6" y="74.3">0.125W</text>
<text x="162.6" y="83.2">0.125W</text>
<text x="41.2" y="95.2">GROUP=VRS_HIGHSIDE</text>
<text x="162.6" y="92.1">0.125W</text>
<text x="162.6" y="104.6">0.125W</text>
<text x="162.6" y="113.5">0.125W</text>
<text x="60" y="133.5">C131</text>
<text x="60.1" y="137.1">10%</text>
<text x="60.1" y="135.3">1N</text>
<text x="60" y="138.9">50V</text>
<text x="60" y="140.7">0805</text>
<text x="73.4" y="166.5">GROUP=VST_HIGH_SIDE</text>
<text x="73" y="172.4">DUMMY_REF02_PRI_3</text>
<text x="73" y="174.2">DUMMY_REF02_PRI_5</text>
</g>
<g font-size="1.6" fill="#231f20">
<text x="90.4" y="85.3" transform="rotate(-90 90.4 85.3)">SENSOR</text>
<text x="176.9" y="89.1">U29</text>
<text x="223.3" y="88.2">U29</text>
<text x="8.2" y="109.4">PVCC=+15V_SENSE;NVCC=-15V_SENSE</text>
<text x="8.2" y="113">ROOM=VRS_HIGH_SIDE</text>
<text x="50.2" y="113.1">U31</text>
<text x="59.1" y="149.5">U30</text>
<text x="75.1" y="150.6">U25</text>
<text x="39.4" y="160.2">50V</text>
<text x="39.6" y="158.5">1210</text>
<text x="48.4" y="160.2">50V</text>
<text x="48.4" y="158.5">0603</text>
<text x="39.4" y="162">C129</text>
<text x="39.6" y="163.8">10U</text>
<text x="39.6" y="165.6">10%</text>
<text x="48.4" y="162">C282</text>
<text x="48.5" y="163.8">100N</text>
<text x="48.5" y="165.6">10%</text>
<text x="166.2" y="184.4">WARNING</text>
<text x="274.1" y="196.8">ORIGINAL DATE</text>
<text x="274.1" y="207.5">SHEET</text>
<text x="282.2" y="204.9">SHEETS</text>
</g>
<g font-size="1.5" fill="#231f20">
<text x="147.4" y="52.3">K1</text>
<text x="154.6" y="52.3">K2</text>
<text x="214.3" y="94.3">R339</text>
<text x="214.5" y="101.4">1%</text>
<text x="214.5" y="99.6">10K</text>
<text x="225.1" y="101.4">R358</text>
<text x="235.8" y="101.4">R118</text>
<text x="243.9" y="101.4">1%</text>
<text x="62.7" y="105">R321</text>
<text x="213.5" y="103.2">0.125W</text>
<text x="213.5" y="105">0805</text>
<text x="225.1" y="106.8">22.1K</text>
<text x="235.8" y="105.9">681</text>
<text x="243.8" y="103.2">0.125W</text>
<text x="243.8" y="105">0805</text>
<text x="62.7" y="110.3">20K</text>
<text x="62.7" y="113.9">0.125W</text>
<text x="62.8" y="112.1">1%</text>
<text x="88.5" y="108.5">R333</text>
<text x="88.5" y="113.9">0.125W</text>
<text x="88.7" y="112.1">1%</text>
<text x="88.7" y="110.3">10K</text>
<text x="214.3" y="108.5">R348</text>
<text x="214.5" y="113.9">10K</text>
<text x="225.1" y="112.1">0805</text>
<text x="225.1" y="110.3">0.125W</text>
<text x="225.2" y="108.5">1%</text>
<text x="235.8" y="113.9">R117</text>
<text x="243.9" y="113.9">1%</text>
<text x="39.4" y="119.2">R324</text>
<text x="50.2" y="114.8">TL084B</text>
<text x="62.7" y="117.5">R334</text>
<text x="62.7" y="115.7">0805</text>
<text x="88.5" y="115.7">0805</text>
<text x="213.5" y="119.2">0805</text>
<text x="213.5" y="117.5">0.125W</text>
<text x="214.5" y="115.7">1%</text>
<text x="235.8" y="118.3">681</text>
<text x="243.8" y="117.5">0805</text>
<text x="243.8" y="115.7">0.125W</text>
<text x="39.4" y="123.7">24.3K</text>
<text x="39.6" y="125.5">1%</text>
<text x="52" y="124.6">R336</text>
<text x="62.7" y="125.5">0.125W</text>
<text x="62.8" y="123.7">1%</text>
<text x="62.8" y="121.9">10K</text>
<text x="39.4" y="129">0805</text>
<text x="39.4" y="127.3">0.125W</text>
<text x="52.1" y="130.8">1%</text>
<text x="52.1" y="129">10K</text>
<text x="62.7" y="127.3">0805</text>
<text x="52" y="134.4">0805</text>
<text x="52" y="132.6">0.125W</text>
<text x="59.1" y="151.3">REF02</text>
<text x="75.1" y="152.3">TL084B</text>
</g>
<g font-size="1.4" fill="#231f20">
<text x="8.6" y="1.5">CR-11</text>
<text x="14.9" y="1.5">:</text>
<text x="17" y="1.5">@PROJ_LIB.PBX_BIDI(SCH_1):PAGE11</text>
<text x="116.7" y="44.2">MINI-MELF</text>
<text x="118" y="46.9">SENSOR</text>
<text x="131.4" y="44.2">MINI-MELF</text>
<text x="101.9" y="50.5">SENSOR</text>
<text x="131.4" y="48.7">SENSOR</text>
<text x="113.5" y="54.9">SENSOR</text>
<text x="92.1" y="73.7">SENSOR</text>
<text x="176.9" y="83.5">GROUP=VRS_LOWSIDE</text>
<text x="212.6" y="81.7">GROUP=VRS_LOWSIDE</text>
<text x="262.2" y="94.3">2C2&lt;</text>
<text x="44.8" y="96.9">NET_SPACING_TYPE=SENSOR</text>
<text x="40.9" y="106.8">10B1&lt;</text>
<text x="47.2" y="106.8">9A6&gt;</text>
<text x="8.2" y="111.2">GROUP=VRS_HIGHSIDE</text>
<text x="69.8" y="121">SENSOR</text>
<text x="60" y="129">SENSOR</text>
<text x="85.6" y="129.9">12C2&lt;</text>
<text x="189.7" y="129.9">12C6&lt;</text>
<text x="196.1" y="129.9">14D4&gt;</text>
<text x="42.1" y="137.1">SENSOR</text>
<text x="38.6" y="146">SENSOR</text>
<text x="65.3" y="172.7">SENSOR</text>
<text x="49.3" y="174.5">SENSOR</text>
<text x="2.1" y="207.6" transform="rotate(-90 2.1 207.6)">OECB_A3</text>
<text x="3.9" y="207.6" transform="rotate(-90 3.9 207.6)">REV 2004-09-06</text>
</g>
<g font-size="1.3" fill="#231f20">
<text x="122.5" y="58.6" transform="rotate(-90 122.5 58.6)">SENSOR</text>
<text x="123.4" y="66.6" transform="rotate(-90 123.4 66.6)">SENSOR</text>
</g>
<g font-size="1.2" fill="#231f20">
<text x="92.3" y="55.8">(PVCC,NVCC)</text>
<text x="186.9" y="100.4">(PVCC,NVCC)</text>
<text x="222.6" y="98.7">(PVCC,NVCC)</text>
<text x="76.2" y="109.4">(PVCC,NVCC)</text>
<text x="49.5" y="123.6">(PVCC,NVCC)</text>
<text x="74.4" y="161.1">(PVCC,NVCC)</text>
<text x="134.9" y="187.9">COMPANY (OTIS). IT IS DELIVERED TO OTHERS ON THE EXPRESS CONDITION THAT IT</text>
<text x="134.9" y="189.7">WILL BE USED ONLY FOR OR ON BEHALF OF OTIS ; THAT NEITHER IT OR NOR THE</text>
<text x="134.9" y="186.1">THIS WORK AND THE INFORMATION IT CONTAINS ARE THE PROPERTY OF OTIS ELEVATOR</text>
<text x="135" y="191.4">INFORMATION IT CONTAINS WILL BE REPRODUCED OR DISCLOSED, IN WHOLE OR IN</text>
<text x="134.9" y="195">AND ANY COPIES WILL BE PROMPTLY RETURNED TO OTIS.</text>
<text x="134.9" y="193.2">PART, WITHOUT THE PRIOR WRITTEN CONSENT OF OTIS ; AND THAT ON DEMAND IT</text>
<text x="134.9" y="200.4">ALL RIGHTS RESERVED.</text>
<text x="134.9" y="198.6">UNPUBLISHED WORK (C) OTIS ELEVATOR COMPANY</text>
<text x="159.9" y="208">A United Technologies Company</text>
</g>
<g font-size="1.1" fill="#231f20">
<text x="88.5" y="105.8">SENSOR</text>
<text x="57.3" y="108.5">SENSOR</text>
<text x="59.4" y="155.4">VIN</text>
<text x="64.4" y="155.4">VOUT</text>
<text x="59.4" y="158.9">TRIM</text>
<text x="62.5" y="160.6">GND</text>
<text x="64.4" y="158.9">TEMP</text>
<text x="69.8" y="156.7">SENSOR</text>
</g>
</svg>
